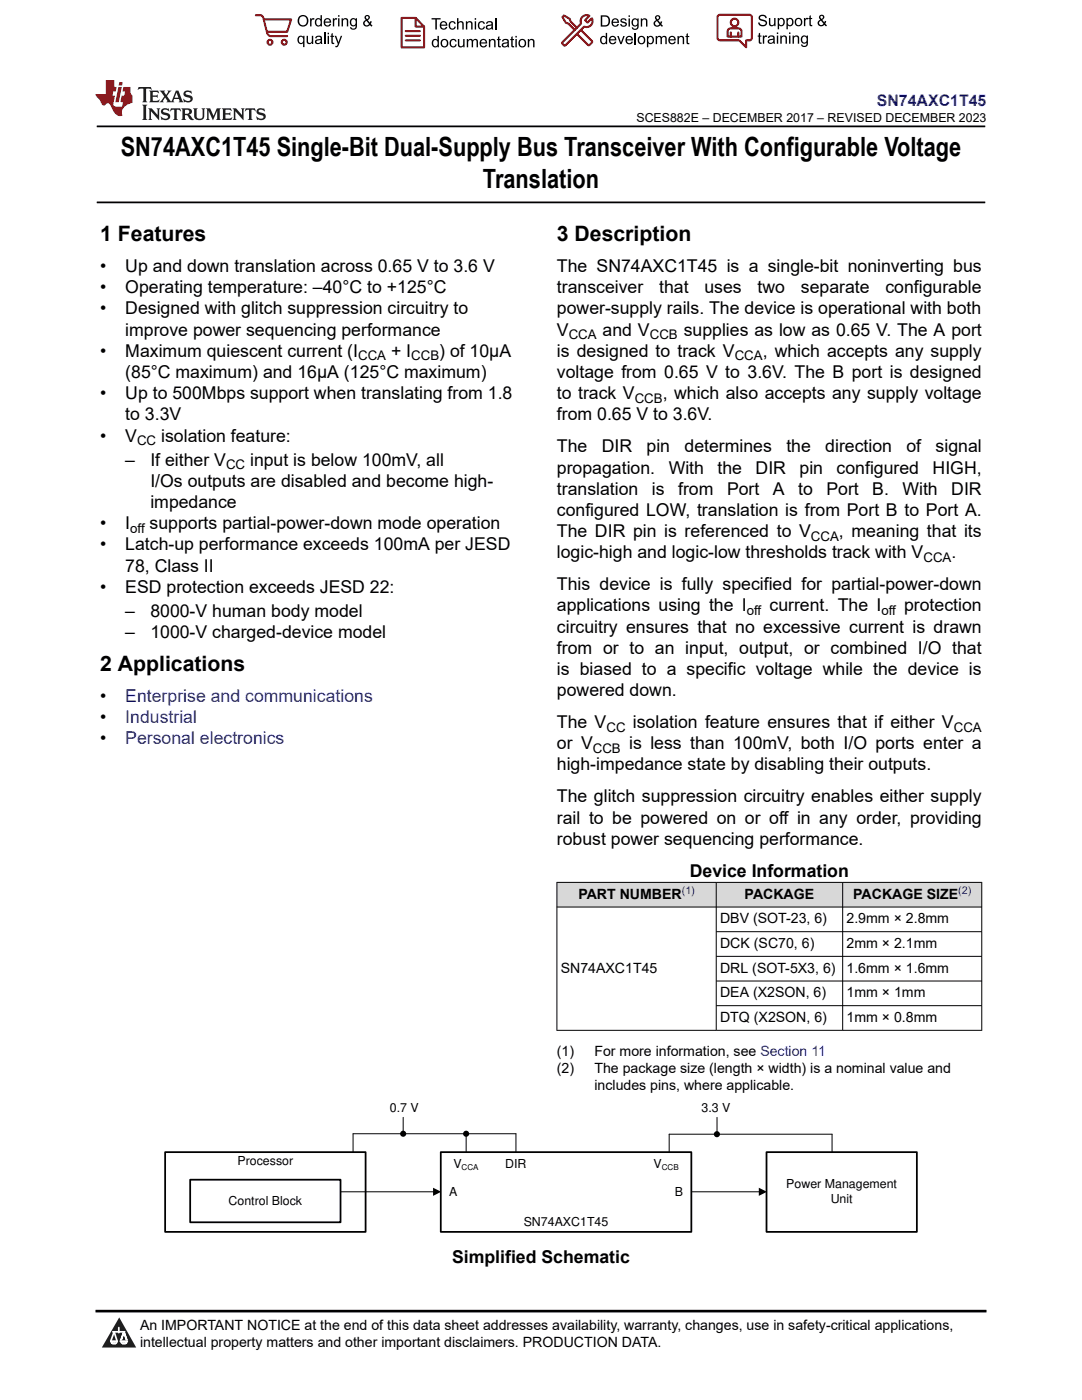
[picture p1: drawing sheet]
<svg xmlns="http://www.w3.org/2000/svg" width="216mm" height="279mm" viewBox="0 0 216 279" stroke-linecap="round" stroke-linejoin="round" font-family="sans-serif">
<path d="M19.3 25.2h177.3M19.3 40.4h177.3" fill="none" stroke="#000" stroke-width=".35"/>
<g fill="#d8d8d8">
<path d="M111.1 176.1h84.8v4.9h-84.8z" fill-rule="evenodd"/>
<path d="M111.2 176.2h31.7v4.8h-31.7z" fill-rule="evenodd"/>
<path d="M143 176.2h25.1v4.8h-25.1z" fill-rule="evenodd"/>
<path d="M168.2 176.2h27.6v4.8h-27.6z" fill-rule="evenodd"/>
</g>
<path d="M111.1 176.1h84.9M111.1 176v29.7M142.9 176v29.7M168.1 176v29.7M195.9 176v29.7M111.1 181h84.9M142.9 185.9h53.1M142.9 190.9h53.1M142.9 195.8h53.1M111.1 205.6h84.9M142.9 200.7h53.1" fill="none" stroke="#000" stroke-width=".2"/>
<path d="M33 229.9h40v15.9h-40z" fill-rule="evenodd" fill="#fff"/>
<path d="M33 229.9h40v15.9h-40z" fill="none" stroke="#000" stroke-width=".35"/>
<path d="M37.9 235.4h30v8.5h-30z" fill-rule="evenodd" fill="#fff"/>
<path d="M37.9 235.4h30v8.5h-30z" fill="none" stroke="#000" stroke-width=".35"/>
<path d="M88 229.9h49.9v15.9h-49.9z" fill-rule="evenodd" fill="#fff"/>
<path d="M88 229.9h49.9v15.9h-49.9z" fill="none" stroke="#000" stroke-width=".35"/>
<path d="M152.9 229.9h30v15.9h-30z" fill-rule="evenodd" fill="#fff"/>
<path d="M152.9 229.9h30v15.9h-30z" fill="none" stroke="#000" stroke-width=".35"/>
<path d="M68 237.8h18.6M70.4 229.9v-3.6h32.6v3.6M80.5 223v3.3M93 226.3v3.6M133.5 230v-3.6h32.5v3.6M138 237.8h13.6M143.1 223v3.4" fill="none" stroke="#000" stroke-width=".2"/>
<g fill="#000">
<path d="M86.4 237l1.6 .8-1.6 .9zM151.4 237l1.6 .8-1.6 .9z"/>
<circle cx="80.4" cy="226.3" r=".61"/>
<circle cx="93" cy="226.3" r=".61"/>
<circle cx="143" cy="226.4" r=".61"/>
</g>
<path d="M0 0h215.9v23.8h-215.9z" fill-rule="evenodd" fill="#fff"/>
<path d="M27.7 17.4l-.2 .6 .5-.3h.6v.1v2.2l-.2 .4h1l-.2-.4v-2.2v-.1h.5l.5 .3-.1-.6zM29.8 18.1l.2 .4v1.5l-.2 .4h1.9l.1-.6a1.08 1.08 0 0 1-1.3 .2v-.7h.6l.4 .2v-.6l-.4 .2h-.6v-.6l.2-.1a1 1 0 0 1 1 .2l-.1-.5zM31.8 18.1l1 1.1-1 1.2h.9l-.2-.2 .4-.7 .5 .7-.2 .2h1.6l-.2-.2 .1-.4h1l.1 .4-.1 .2h.9l-.2-.3-.8-2h-.5l-1 2.2-.8-1.1 .9-1.1h-.8l.2 .2-.5 .7-.3-.7 .1-.2zM35.2 18.5l.4 1h-.8zM36.8 18.2a.65 .65 0 0 0-.2 .7 .65 .65 0 0 0 .6 .5l.7 .2 .1 .2a.79 .79 0 0 1-.7 .4 .79 .79 0 0 1-.7-.5l.1 .7 .2-.1a.93 .93 0 0 0 1.1 .1 .93 .93 0 0 0 .4-1 1.46 1.46 0 0 0-1.2-.6l-.1-.3a1.09 1.09 0 0 1 1.2 .2l-.2-.6-.1 .1-.6-.2zM28.4 20.9l.2 .4v2.3l-.2 .3h1l-.2-.3v-2.3l.2-.4zM29.6 21.6l.2 .4v1.6l-.2 .3h.8l-.3-.3v-1.4l1.7 1.8v-2l.2-.4h-.8l.2 .2 .1 1.1-1.2-1.3zM32.3 21.8a.65 .65 0 0 0-.2 .7 .65 .65 0 0 0 .7 .4l.6 .2 .1 .2a.79 .79 0 0 1-.7 .4 .79 .79 0 0 1-.7-.5l.1 .7 .2-.1a.93 .93 0 0 0 1.1 .1 .93 .93 0 0 0 .4-.9 1.46 1.46 0 0 0-1.2-.6l-.1-.4a1.09 1.09 0 0 1 1.2 .2l-.2-.6-.1 .1-.6-.1zM34.1 21.6l-.1 .7a.63 .63 0 0 1 .7-.4l.1 1.7-.3 .3h1l-.2-.3v-1.7a.66 .66 0 0 1 .8 .4l-.1-.7zM36.2 21.6l.2 .4v1.6l-.2 .3h.9l-.2-.2v-.7h.5l.1 .2a.79 .79 0 0 0 1.2 .6l-1-.9a.61 .61 0 0 0 .6-.6 .61 .61 0 0 0-.5-.6zM36.9 21.9h.2a.47 .47 0 0 1 .5 .1 .47 .47 0 0 1 .1 .5l-.2 .2h-.6zM38.5 21.6l.2 .2a2.27 2.27 0 0 0 .4 2 1.04 1.04 0 0 0 1.7-.7v-1.3l.2-.2h-.8l.2 .4v1.1a.6 .6 0 0 1-.6 .6 .6 .6 0 0 1-.6-.6v-1.1l.3-.4zM41.1 21.6l.2 .4v1.6l-.2 .3h.7l-.2-.3v-1.5l.9 1.9 .8-1.9v1.5l-.2 .3h1l-.3-.3v-1.6l.3-.4h-.8l-.7 1.5-.7-1.5zM44.3 21.6l.2 .4v1.6l-.2 .3h1.9l.1-.5a1.09 1.09 0 0 1-1.3 .1v-.6h.6l.4 .1v-.6l-.4 .2h-.6v-.6l.2-.1a1.01 1.01 0 0 1 1 .3l-.1-.6zM46.4 21.6l.3 .4v1.6l-.3 .3h.8l-.2-.3v-1.4l1.6 1.8v-2l.2-.4h-.7l.2 .2v1.1l-1.2-1.3zM49 21.6l-.1 .7a.63 .63 0 0 1 .8-.4v1.7l-.3 .3h1l-.2-.3v-1.7a.66 .66 0 0 1 .8 .4l-.1-.7zM51.4 21.8a.65 .65 0 0 0-.2 .7 .65 .65 0 0 0 .6 .4l.6 .2 .2 .2a.79 .79 0 0 1-.8 .4 .79 .79 0 0 1-.6-.5l.1 .7 .2-.1a.93 .93 0 0 0 1 .1 .93 .93 0 0 0 .5-.9 1.46 1.46 0 0 0-1.3-.6l-.1-.4a1.09 1.09 0 0 1 1.3 .2l-.2-.6-.2 .1-.5-.1z" fill="#231f20"/>
<path d="M21.1 16v2.8h-2.1l.1 .3 .9 1a.95 .95 0 0 0 .9 .9 .59 .59 0 0 1 .6-.4 .59 .59 0 0 1 .5 .4l.4 .8a1.59 1.59 0 0 0 2.1 1.3 1.61 1.61 0 0 1 1-2.2l1-.4-.1-1.5a1.59 1.59 0 0 1-.4-1.6h-1.4l-.2 .9h.5l-.1 .8h-.5l-.2 1v.2l.4 .1-.2 .9h-.6a.73 .73 0 0 1-1.1-.7l.3-1.5h-.5l.2-.8h.5l.2-.9h-.5v-1.4zM23.6 17.4l-.6 3h.7l.6-3zM23.8 16.4l-.1 .7h.7l.1-.7z" fill="#ed1c24"/>
<g fill="#000">
<path d="M59.4 4.2a1.12 1.12 0 0 1 2.2 0 1.12 1.12 0 0 1-2.2 0zM59.9 3.5a.89 .89 0 0 0-.1 1.1 .89 .89 0 0 0 1.1 .4 .88 .88 0 0 0 .3-1.3 .88 .88 0 0 0-1.3-.2z" fill-rule="evenodd"/>
<path d="M59.5 7.3l.5-.2 .5 .3v-.3h.3v2.3h-.3v-.8a.74 .74 0 0 1-1 0 .74 .74 0 0 1-.1-1zM59.8 7.5a.57 .57 0 0 0-.2 .7 .57 .57 0 0 0 .8 .2 .57 .57 0 0 0 .1-.7 .57 .57 0 0 0-.7-.2z" fill-rule="evenodd"/>
<path d="M61.9 3.6h.2v.3l.2-.2 .3-.1 .2 .1-.1 .3a.36 .36 0 0 0-.5 0 .36 .36 0 0 0 0 .4v.9h-.3z" fill-rule="evenodd"/>
<path d="M61.2 7.1h.3v.9a.41 .41 0 0 0 .4 .6 .41 .41 0 0 0 .3-.6v-.9h.3v1.7h-.2v-.3a.58 .58 0 0 1-.7 .3 .58 .58 0 0 1-.4-.6z" fill-rule="evenodd"/>
<path d="M63 3.8l.5-.2 .5 .2v-.8h.2v2.3h-.2v-.2a.75 .75 0 0 1-1-.1 .75 .75 0 0 1-.1-1zM63.2 4a.57 .57 0 0 0-.1 .7 .57 .57 0 0 0 .8 .2 .57 .57 0 0 0 .1-.7 .57 .57 0 0 0-.8-.2z" fill-rule="evenodd"/>
<path d="M63 7.3a.74 .74 0 0 1 1-.1 .74 .74 0 0 1 .3 .9v.7h-.3v-.2a.57 .57 0 0 1-.8 .2 .57 .57 0 0 1-.2-.8l1-.3a.41 .41 0 0 0-.4-.4 .41 .41 0 0 0-.4 .4l-.3-.1zM63.2 8.2a.35 .35 0 0 0 .2 .5 .35 .35 0 0 0 .5-.3l.1-.4z" fill-rule="evenodd"/>
<path d="M65.4 6.5h.3v.3h-.3zM65.4 7.1h.3v1.7h-.3z" fill-rule="evenodd"/>
<path d="M64.8 3.8a.76 .76 0 0 1 .9-.1 .76 .76 0 0 1 .4 .8h-1.2a.47 .47 0 0 0 .3 .6 .47 .47 0 0 0 .6-.4l.3 .1a.82 .82 0 0 1-1.3 .3 .82 .82 0 0 1 0-1.3zM65 4l-.1 .3h.9l-.3-.4z" fill-rule="evenodd"/>
<path d="M66.4 3.6h.3v.3l.1-.2 .4-.1 .1 .1-.1 .3a.36 .36 0 0 0-.4 0 .36 .36 0 0 0-.1 .4v.9h-.3z" fill-rule="evenodd"/>
<path d="M66.1 6.7l.3-.1v.5h.3v.3h-.3v.9l.1 .2h.2v.3a.41 .41 0 0 1-.4-.1 .41 .41 0 0 1-.2-.4v-.9h-.2v-.3h.2z" fill-rule="evenodd"/>
<path d="M66.8 7.1h.3l.4 1.4 .5-1.4h.3l-.6 1.7a.57 .57 0 0 1-.8 .6v-.3a.37 .37 0 0 0 .5-.3z" fill-rule="evenodd"/>
<path d="M67.5 3h.2v.3h-.2zM67.5 3.6h.2v1.7h-.2z" fill-rule="evenodd"/>
<path d="M68.2 3.6h.2v.3a.58 .58 0 0 1 .7-.3 .58 .58 0 0 1 .4 .7v1h-.3v-1a.4 .4 0 0 0-.4-.5 .4 .4 0 0 0-.4 .6v.9h-.2z" fill-rule="evenodd"/>
<path d="M70 3.8l.5-.2 .5 .2v-.2h.2v1.5a.71 .71 0 0 1-.5 .8 .71 .71 0 0 1-.8-.5h.2a.46 .46 0 0 0 .6 .3 .46 .46 0 0 0 .3-.6 .78 .78 0 0 1-1.1-.2 .78 .78 0 0 1 .1-1.1zM70.2 4a.53 .53 0 0 0-.1 .8 .53 .53 0 0 0 .8 0 .54 .54 0 0 0 0-.7 .54 .54 0 0 0-.7-.1z" fill-rule="evenodd"/>
<path d="M72.9 3.1a.53 .53 0 0 1 .8 .1 .53 .53 0 0 1-.3 .8l.4 .5 .1-.3 .3 .1-.2 .5 .3 .3-.2 .2-.3-.3a.71 .71 0 0 1-1.2 .1 .71 .71 0 0 1 .4-1.1l-.3-.5zM73 3.5a.3 .3 0 0 0 .6 0 .3 .3 0 0 0-.6 0zM72.9 4.3a.45 .45 0 0 0 0 .7 .45 .45 0 0 0 .7-.2l-.5-.6z" fill-rule="evenodd"/>
<path d="M86.1 3.6h1.8v.3h-.7v2h-.3v-2h-.8z" fill-rule="evenodd"/>
<path d="M86.3 8l.5-.2 .5 .2v-.8h.3v2.2h-.3v-.2a.76 .76 0 0 1-1 0 .76 .76 0 0 1-.1-1zM86.6 8.1a.58 .58 0 0 0-.2 .8 .58 .58 0 0 0 .8 .2 .58 .58 0 0 0 .1-.8 .58 .58 0 0 0-.7-.2z" fill-rule="evenodd"/>
<path d="M88.2 7.9a.81 .81 0 0 1 1.1 .2 .81 .81 0 0 1-.2 1.1 .81 .81 0 0 1-1.1-.1l-.1-.8zM88.3 8.1a.57 .57 0 0 0 0 .9 .57 .57 0 0 0 .8 0 .57 .57 0 0 0 0-.8 .57 .57 0 0 0-.8-.1z" fill-rule="evenodd"/>
<path d="M88 4.4a.77 .77 0 0 1 .9-.1 .77 .77 0 0 1 .4 .8h-1.3a.48 .48 0 0 0 .4 .6 .48 .48 0 0 0 .6-.3h.3a.83 .83 0 0 1-1.3 .4 .83 .83 0 0 1 0-1.4zM88.2 4.6l-.2 .3h1l-.3-.4z" fill-rule="evenodd"/>
<path d="M89.7 4.4a.7 .7 0 0 1 1.2 .3l-.2 .1a.45 .45 0 0 0-.6-.3 .45 .45 0 0 0-.3 .6 .45 .45 0 0 0 .3 .6 .45 .45 0 0 0 .6-.4h.3a.76 .76 0 0 1-1.1 .6 .76 .76 0 0 1-.3-1.1z" fill-rule="evenodd"/>
<path d="M89.9 8a.7 .7 0 0 1 1.2 .3h-.3a.45 .45 0 0 0-.5-.3 .45 .45 0 0 0-.3 .6 .45 .45 0 0 0 .3 .6 .45 .45 0 0 0 .6-.4l.2 .1a.76 .76 0 0 1-1 .5 .76 .76 0 0 1-.4-1.1z" fill-rule="evenodd"/>
<path d="M91.2 3.6h.3v.8a.59 .59 0 0 1 .7-.2 .59 .59 0 0 1 .3 .7v1h-.2v-1a.4 .4 0 0 0-.5-.4 .4 .4 0 0 0-.3 .5v.9h-.3z" fill-rule="evenodd"/>
<path d="M91.4 7.8h.2v.9a.41 .41 0 0 0 .5 .5 .41 .41 0 0 0 .3-.5v-.9h.3v1.6h-.3v-.2a.58 .58 0 0 1-.7 .3 .58 .58 0 0 1-.3-.7z" fill-rule="evenodd"/>
<path d="M93 4.2h.2v.3a.59 .59 0 0 1 .7-.3 .59 .59 0 0 1 .4 .7v1h-.3v-1a.41 .41 0 0 0-.4-.5 .41 .41 0 0 0-.4 .6v.9h-.2z" fill-rule="evenodd"/>
<path d="M93.1 7.8h.3v.2a.56 .56 0 0 1 1 0 .54 .54 0 0 1 .6-.2 .54 .54 0 0 1 .4 .5v1.1h-.3v-1a.34 .34 0 0 0-.3-.4 .34 .34 0 0 0-.4 .3v1.1h-.3v-1a.38 .38 0 0 0-.5-.4 .38 .38 0 0 0-.2 .6v.8h-.3z" fill-rule="evenodd"/>
<path d="M94.7 3.6h.3v.3h-.3zM94.7 4.2h.3v1.7h-.3z" fill-rule="evenodd"/>
<path d="M95.5 4.4a.7 .7 0 0 1 1.3 .3l-.3 .1a.45 .45 0 0 0-.6-.3 .45 .45 0 0 0-.3 .6 .45 .45 0 0 0 .3 .6 .45 .45 0 0 0 .6-.4h.3a.76 .76 0 0 1-1.1 .6 .76 .76 0 0 1-.3-1.1z" fill-rule="evenodd"/>
<path d="M95.9 8a.77 .77 0 0 1 .9-.2 .77 .77 0 0 1 .4 .9h-1.2a.48 .48 0 0 0 .3 .5 .48 .48 0 0 0 .6-.3h.3a.83 .83 0 0 1-1.3 .4 .83 .83 0 0 1 0-1.3zM96.1 8.1l-.1 .4h.9l-.2-.5z" fill-rule="evenodd"/>
<path d="M97.5 7.8h.3v.2a.59 .59 0 0 1 .7-.2 .59 .59 0 0 1 .4 .6v1h-.3v-1a.41 .41 0 0 0-.5-.4 .41 .41 0 0 0-.3 .5v.9h-.3z" fill-rule="evenodd"/>
<path d="M97.1 4.4a.74 .74 0 0 1 1-.1 .74 .74 0 0 1 .3 .9v.7h-.3v-.2a.59 .59 0 0 1-.8 .2 .59 .59 0 0 1-.3-.8l1.1-.3a.42 .42 0 0 0-.4-.4 .42 .42 0 0 0-.5 .4l-.2-.1zM97.3 5.3a.36 .36 0 0 0 .2 .5 .36 .36 0 0 0 .5-.2l.1-.5z" fill-rule="evenodd"/>
<path d="M99.4 7.4l.2-.2v.6h.3v.2h-.3v1l.1 .2h.2l.1 .2a.41 .41 0 0 1-.5 0 .41 .41 0 0 1-.1-.4v-1h-.2v-.2h.2z" fill-rule="evenodd"/>
<path d="M100.3 8a.74 .74 0 0 1 .9-.2 .74 .74 0 0 1 .3 .9l.1 .7h-.3v-.2a.59 .59 0 0 1-.8 .3 .59 .59 0 0 1-.3-.8l1-.3a.42 .42 0 0 0-.3-.4 .42 .42 0 0 0-.5 .3h-.3zM100.5 8.8a.36 .36 0 0 0 .1 .5 .36 .36 0 0 0 .5-.2l.2-.5z" fill-rule="evenodd"/>
<path d="M102 7.4l.3-.2v.6h.3v.2h-.3v1l.1 .2h.2v.2a.41 .41 0 0 1-.5 0 .41 .41 0 0 1-.1-.4v-1h-.2v-.2h.2z" fill-rule="evenodd"/>
<path d="M102.8 7.2h.3v.3h-.3zM102.8 7.8h.3v1.6h-.3z" fill-rule="evenodd"/>
<path d="M103.7 7.9a.81 .81 0 0 1 1.1 .2 .81 .81 0 0 1-.1 1.1 .81 .81 0 0 1-1.2-.1v-.8zM103.9 8.1a.57 .57 0 0 0-.1 .9 .57 .57 0 0 0 .8 0 .57 .57 0 0 0 0-.8 .57 .57 0 0 0-.7-.1z" fill-rule="evenodd"/>
<path d="M105.3 7.8h.3v.2a.59 .59 0 0 1 .7-.2 .59 .59 0 0 1 .4 .6v1h-.3v-1a.41 .41 0 0 0-.5-.4 .41 .41 0 0 0-.3 .5v.9h-.3z" fill-rule="evenodd"/>
<path d="M119.9 3.1h.7a1.12 1.12 0 0 1 1.1 1.1 1.12 1.12 0 0 1-1 1.1h-.8zM120.2 3.3v1.7h.4a.86 .86 0 0 0 .8-.8 .86 .86 0 0 0-.8-.9z" fill-rule="evenodd"/>
<path d="M119.9 7.4l.5-.3 .5 .3v-.8h.2v2.2h-.2v-.2a.75 .75 0 0 1-1 0 .75 .75 0 0 1-.1-1zM120.1 7.5a.57 .57 0 0 0-.1 .8 .57 .57 0 0 0 .8 .2 .57 .57 0 0 0 .1-.8 .57 .57 0 0 0-.8-.2z" fill-rule="evenodd"/>
<path d="M121.7 7.4a.76 .76 0 0 1 .9-.2 .76 .76 0 0 1 .4 .9h-1.2a.47 .47 0 0 0 .3 .5 .47 .47 0 0 0 .6-.3h.3a.82 .82 0 0 1-1.3 .4 .82 .82 0 0 1 0-1.3zM121.9 7.5l-.1 .3h.9l-.3-.4z" fill-rule="evenodd"/>
<path d="M122.2 3.9a.76 .76 0 0 1 .9-.2 .76 .76 0 0 1 .4 .9h-1.2a.47 .47 0 0 0 .4 .5 .47 .47 0 0 0 .5-.3h.3a.82 .82 0 0 1-1.3 .4 .82 .82 0 0 1 0-1.3zM122.5 4l-.2 .3h.9l-.2-.4z" fill-rule="evenodd"/>
<path d="M123.9 3.8a.71 .71 0 0 1 1.1 .3h-.2a.32 .32 0 0 0-.4-.3 .32 .32 0 0 0-.3 .4h.1a.75 .75 0 0 1 .9 .8 .72 .72 0 0 1-.7 .3 .72 .72 0 0 1-.7-.5h.3a.36 .36 0 0 0 .4 .4 .36 .36 0 0 0 .3-.5 .8 .8 0 0 1-.9-.7z" fill-rule="evenodd"/>
<path d="M123.2 7.2h.3l.4 1.3 .5-1.3h.3l-.7 1.6h-.2z" fill-rule="evenodd"/>
<path d="M125.4 3.1h.3v.3h-.3zM125.4 3.7h.3v1.6h-.3z" fill-rule="evenodd"/>
<path d="M125 7.4a.76 .76 0 0 1 .9-.2 .76 .76 0 0 1 .4 .9h-1.2a.47 .47 0 0 0 .3 .5 .47 .47 0 0 0 .6-.3h.3a.82 .82 0 0 1-1.3 .4 .82 .82 0 0 1 0-1.3zM125.2 7.5l-.1 .3h.9l-.2-.4z" fill-rule="evenodd"/>
<path d="M126.2 3.9l.5-.3 .5 .3v-.2h.2v1.4a.71 .71 0 0 1-.5 .8 .71 .71 0 0 1-.8-.5l.2 .1a.46 .46 0 0 0 .6 .2 .46 .46 0 0 0 .3-.6 .78 .78 0 0 1-1.1-.1 .78 .78 0 0 1 .1-1.1zM126.4 4a.53 .53 0 0 0-.1 .8 .53 .53 0 0 0 .8 0 .54 .54 0 0 0 0-.7 .54 .54 0 0 0-.7-.1z" fill-rule="evenodd"/>
<path d="M127.5 7.3a.8 .8 0 0 1 1.1 .2 .8 .8 0 0 1-.1 1.1 .8 .8 0 0 1-1.2-.1v-.8zM127.7 7.5a.56 .56 0 0 0-.1 .9 .56 .56 0 0 0 .8-.1 .56 .56 0 0 0 0-.7 .56 .56 0 0 0-.7-.1z" fill-rule="evenodd"/>
<path d="M127.9 3.7h.2v.2a.58 .58 0 0 1 .7-.2 .58 .58 0 0 1 .4 .6v1h-.3v-1a.4 .4 0 0 0-.4-.4 .4 .4 0 0 0-.4 .5v.9h-.2z" fill-rule="evenodd"/>
<path d="M129.1 7.2h.2v.2a.72 .72 0 0 1 1-.1 .72 .72 0 0 1 .2 1 .64 .64 0 0 1-.5 .5 .64 .64 0 0 1-.6-.2v.8h-.3zM129.5 7.5a.56 .56 0 0 0-.2 .8 .56 .56 0 0 0 .8 .2 .56 .56 0 0 0 .1-.8 .56 .56 0 0 0-.7-.2z" fill-rule="evenodd"/>
<path d="M130.8 7.2h.3v.2a.55 .55 0 0 1 .9 0 .53 .53 0 0 1 .6-.3 .53 .53 0 0 1 .4 .6v1.1h-.2v-1a.34 .34 0 0 0-.3-.4 .34 .34 0 0 0-.4 .3v1.1h-.3v-1a.37 .37 0 0 0-.5-.4 .37 .37 0 0 0-.2 .6v.8h-.3z" fill-rule="evenodd"/>
<path d="M130.8 3.2a.53 .53 0 0 1 .9 .1 .53 .53 0 0 1-.4 .8l.4 .5 .2-.4 .2 .1-.2 .5 .4 .3-.2 .3-.3-.4a.71 .71 0 0 1-1.2 .1 .71 .71 0 0 1 .3-1.1l-.2-.5zM130.9 3.6a.3 .3 0 0 0 .6 0 .3 .3 0 0 0-.6 0zM130.9 4.3a.45 .45 0 0 0 0 .7 .45 .45 0 0 0 .7-.2l-.5-.6z" fill-rule="evenodd"/>
<path d="M133.6 7.4a.76 .76 0 0 1 .9-.2 .76 .76 0 0 1 .3 .9h-1.2a.47 .47 0 0 0 .4 .5 .47 .47 0 0 0 .6-.3h.2a.82 .82 0 0 1-1.2 .4 .82 .82 0 0 1 0-1.3zM133.8 7.5l-.2 .3h1l-.3-.4z" fill-rule="evenodd"/>
<path d="M135.2 7.2h.2v.2a.58 .58 0 0 1 .7-.2 .58 .58 0 0 1 .4 .6v1h-.3v-1a.4 .4 0 0 0-.4-.4 .4 .4 0 0 0-.3 .5v.9h-.3z" fill-rule="evenodd"/>
<path d="M137 6.8l.3-.2v.6h.2v.2h-.2v1v.2h.2l.1 .2a.41 .41 0 0 1-.5 0 .41 .41 0 0 1-.1-.5v-.9h-.2v-.2h.2z" fill-rule="evenodd"/>
<path d="M151.6 3.1a.88 .88 0 0 1 1.4 .5h-.3a.49 .49 0 0 0-.5-.5 .49 .49 0 0 0-.5 .6l.1 .1a1.06 1.06 0 0 1 1.2 1 .95 .95 0 0 1-.9 .4 .95 .95 0 0 1-.8-.7h.3a.58 .58 0 0 0 .6 .5 .58 .58 0 0 0 .5-.6l-.2-.1a.95 .95 0 0 1-1.1-.9z" fill-rule="evenodd"/>
<path d="M151.4 6.7l.3-.2v.6h.2v.2h-.2v1v.2h.2l.1 .2a.41 .41 0 0 1-.5 0 .41 .41 0 0 1-.1-.5v-.9h-.2v-.2h.2z" fill-rule="evenodd"/>
<path d="M152.2 7.1h.3v.2l.1-.2h.4h.1l-.1 .3a.36 .36 0 0 0-.4 0 .36 .36 0 0 0-.1 .5v.8h-.3z" fill-rule="evenodd"/>
<path d="M153.3 7.3a.74 .74 0 0 1 1-.2 .74 .74 0 0 1 .3 .9l.1 .7h-.3l-.1-.2a.57 .57 0 0 1-.8 .3 .57 .57 0 0 1-.1-.9l.9-.2a.41 .41 0 0 0-.4-.4 .41 .41 0 0 0-.4 .3h-.3zM153.5 8.1a.35 .35 0 0 0 .2 .5 .35 .35 0 0 0 .5-.2l.1-.5z" fill-rule="evenodd"/>
<path d="M153.4 3.6h.3v.9a.41 .41 0 0 0 .4 .5 .41 .41 0 0 0 .4-.5v-.9h.2v1.6h-.2v-.2a.58 .58 0 0 1-.7 .2 .58 .58 0 0 1-.4-.6z" fill-rule="evenodd"/>
<path d="M155 6.5h.3v.3h-.3zM155 7.1h.3v1.6h-.3z" fill-rule="evenodd"/>
<path d="M155.2 3.6h.2v.2a.72 .72 0 0 1 1-.1 .72 .72 0 0 1 .2 1 .64 .64 0 0 1-.5 .5 .64 .64 0 0 1-.6-.2v.8h-.3zM155.6 3.9a.56 .56 0 0 0-.2 .8 .56 .56 0 0 0 .8 .2 .56 .56 0 0 0 .1-.8 .56 .56 0 0 0-.7-.2z" fill-rule="evenodd"/>
<path d="M155.7 7.1h.3v.2a.58 .58 0 0 1 .7-.2 .58 .58 0 0 1 .3 .6v1h-.3v-1a.4 .4 0 0 0-.4-.4 .4 .4 0 0 0-.3 .5v.9h-.3z" fill-rule="evenodd"/>
<path d="M156.9 3.6h.3v.2a.72 .72 0 0 1 .9-.1 .72 .72 0 0 1 .2 1 .64 .64 0 0 1-.4 .5 .64 .64 0 0 1-.7-.2v.8h-.3zM157.3 3.9a.56 .56 0 0 0-.1 .8 .56 .56 0 0 0 .7 .2 .56 .56 0 0 0 .2-.8 .56 .56 0 0 0-.8-.2z" fill-rule="evenodd"/>
<path d="M157.4 6.5h.3v.3h-.3zM157.4 7.1h.3v1.6h-.3z" fill-rule="evenodd"/>
<path d="M158.1 7.1h.3v.2a.58 .58 0 0 1 .7-.2 .58 .58 0 0 1 .4 .6v1h-.3v-1a.4 .4 0 0 0-.5-.4 .4 .4 0 0 0-.3 .5v.9h-.3z" fill-rule="evenodd"/>
<path d="M158.8 3.7a.8 .8 0 0 1 1.1 .2 .8 .8 0 0 1-.1 1.1 .8 .8 0 0 1-1.1-.1l-.1-.8zM159 3.9a.56 .56 0 0 0-.1 .9 .56 .56 0 0 0 .9 0 .56 .56 0 0 0-.1-.8 .56 .56 0 0 0-.7-.1z" fill-rule="evenodd"/>
<path d="M160 7.3l.5-.2 .5 .2v-.2h.2v1.4a.71 .71 0 0 1-.5 .9 .71 .71 0 0 1-.9-.5h.3a.46 .46 0 0 0 .6 .2 .46 .46 0 0 0 .2-.6 .78 .78 0 0 1-1-.1 .78 .78 0 0 1 .1-1.1zM160.2 7.4a.53 .53 0 0 0-.1 .8 .53 .53 0 0 0 .8 0 .54 .54 0 0 0 0-.7 .54 .54 0 0 0-.7-.1z" fill-rule="evenodd"/>
<path d="M160.4 3.6h.3v.2l.1-.2h.4h.1l-.1 .3a.36 .36 0 0 0-.4 0 .36 .36 0 0 0-.1 .5v.8h-.3z" fill-rule="evenodd"/>
<path d="M161.5 3.2l.3-.2v.6h.3v.2h-.3v1v.2h.3v.2a.41 .41 0 0 1-.5 0 .41 .41 0 0 1-.1-.5v-.9h-.2v-.2h.2z" fill-rule="evenodd"/>
<path d="M163.6 3.1a.53 .53 0 0 1 .8 .1 .53 .53 0 0 1-.3 .8l.4 .5 .1-.3h.3l-.2 .5 .3 .3-.2 .3-.3-.3a.71 .71 0 0 1-1.2 .1 .71 .71 0 0 1 .4-1.2l-.3-.5zM163.7 3.5a.3 .3 0 0 0 .5 0 .3 .3 0 0 0-.5 0zM163.6 4.2a.45 .45 0 0 0 0 .8 .45 .45 0 0 0 .7-.3l-.5-.6z" fill-rule="evenodd"/>
</g>
<path d="M64.8 6.5v2.3M98.9 3.6v2.3M126.8 6.6v2.2" fill="none" stroke="#000" stroke-width=".28"/>
<g fill="none" stroke="#de0000" stroke-width=".42">
<path d="M51.1 3l1 .1a1.4 1.4 0 0 1 .6 1.2l.7 2.5a.95 .95 0 0 0 1.1 .4h2.8M52.7 3.9h5.4l-.8 2.4h-4M80.1 3.6h2.8v1.7h1.7v4.2h-4.5zM81 7.1h2.8M81 6.2h2.8M81 8.1h2.8M82.9 3.6l1.7 1.7M115.1 5.5l-1.3-1.2-.1-.5-1.2-.7-.3 .3 .7 1.1 .5 .2 1.3 1.3M115.9 6l2.2 2.2v.3l-.5 .5h-.3l-2.2-2.2zM115.9 6l.7-.7a1.19 1.19 0 0 0 1.3-.3 1.19 1.19 0 0 0 .2-1.4l-.9 .9-.4-.5 .8-.8a1.19 1.19 0 0 0-1.4 .1 1.19 1.19 0 0 0-.2 1.4l-3.8 3.7v.3l.3 .3h.3l2.3-2.2M143.2 3.2l.4-.2h6l.4 .2v4.4l-.2 .4-.9 .1v1.3l-1.4-1.3h-3.9l-.4-.3zM145.4 5.8l.4-.1h1.6a.61 .61 0 0 1 .6 .6v1h-2.8v-1z"/>
<path d="M145.8 6.5v.8M147.3 6.5v.8"/>
<circle cx="53.9" cy="8.4" r=".49"/>
<circle cx="56.7" cy="8.4" r=".49"/>
<circle cx="146.6" cy="4.5" r=".75"/>
</g>
<path d="M0 261.4h215.9v18h-215.9z" fill-rule="evenodd" fill="#fff"/>
<path d="M23.8 262.9l3.4 6h-6.9z" fill="#231f20"/>
<path d="M22.1 267.7h1.3l-.4 .5h-.3a.55 .55 0 0 1-.6-.5z" fill-rule="evenodd" fill="#fff"/>
<path d="M22.1 267.7h1.3l-.4 .5h-.3a.55 .55 0 0 1-.6-.5z" fill="none" stroke="#231f20" stroke-width=".34"/>
<path d="M22.1 267.7h1.3l-.4 .5h-.5zM22.6 265.8h.1M22.6 265.8h2.3zM23.7 265.9h.1M23.7 264.9v1zM24 267.7h.1" fill="none" stroke="#fff" stroke-width=".34"/>
<path d="M24.7 265.8l-.7 1.9z" fill="#fff"/>
<path d="M24.7 265.8l-.7 1.9z" fill="none" stroke="#fff" stroke-width=".34"/>
<path d="M24.7 265.8l.7 1.9z" fill="#fff"/>
<path d="M22.8 265.8l-.7 1.9zM22.8 265.8l.6 1.9zM24.7 265.8l.7 1.9zM25.3 267.7h.1" fill="none" stroke="#fff" stroke-width=".34"/>
<path d="M24.1 267.7h1.3a.65 .65 0 0 1-.6 .5 .65 .65 0 0 1-.7-.5z" fill-rule="evenodd" fill="#fff"/>
<path d="M24.1 267.7h1.3a.65 .65 0 0 1-.6 .5 .65 .65 0 0 1-.7-.5z" fill="none" stroke="#231f20" stroke-width=".34"/>
<path d="M24 267.7h.1M24.1 267.7h1.3l-.4 .5h-.5z" fill="none" stroke="#fff" stroke-width=".34"/>
<path d="M19 261.7h177.8" fill="none" stroke="#000" stroke-width=".53"/>
<g font-size="5.3">
<text x="24.1" y="31.2">SN74AXC1T45 Single-Bit Dual-Supply Bus Transceiver With Configurable Voltage</text>
<text x="96.4" y="37.5">Translation</text>
</g>
<g font-size="4.2">
<text x="20" y="48.1">1 Features</text>
<text x="111.1" y="48.1">3 Description</text>
<text x="20" y="133.9">2 Applications</text>
</g>
<g font-size="3.5">
<text x="20" y="54.3">•</text>
<text x="20" y="58.5">•</text>
<text x="25" y="54.3">Up and down translation across 0.65 V to 3.6 V</text>
<text x="25" y="58.5">Operating temperature: –40°C to +125°C</text>
<text x="111.1" y="58.5">transceiver</text>
<text x="111.1" y="54.3">The SN74AXC1T45 is a single-bit noninverting bus</text>
<text x="131.5" y="58.5">that</text>
<text x="140.6" y="58.5">uses</text>
<text x="151.2" y="58.5">two</text>
<text x="159.8" y="58.5">separate</text>
<text x="176.7" y="58.5">configurable</text>
<text x="20" y="62.8">•</text>
<text x="25" y="62.8">Designed with glitch suppression circuitry to</text>
<text x="111.1" y="62.8">power-supply rails. The device is operational with both</text>
<text x="20" y="71.2">•</text>
<text x="25" y="67">improve power sequencing performance</text>
<text x="25" y="71.2">Maximum quiescent current (I</text>
<text x="78" y="71.2">+ I</text>
<text x="87.6" y="71.2">) of 10µA</text>
<text x="111.1" y="71.2">is designed to track V</text>
<text x="111.1" y="67">V</text>
<text x="120.2" y="67">and V</text>
<text x="136.4" y="67">supplies as low as 0.65 V. The A port</text>
<text x="152.2" y="71.2">, which accepts any supply</text>
<text x="25" y="75.5">(85°C maximum) and 16µA (125°C maximum)</text>
<text x="111.1" y="75.5">voltage from 0.65 V to 3.6V. The B port is designed</text>
<text x="20" y="79.7">•</text>
<text x="25" y="79.7">Up to 500Mbps support when translating from 1.8</text>
<text x="25" y="83.9">to 3.3V</text>
<text x="111.1" y="79.7">to track V</text>
<text x="111.1" y="83.9">from 0.65 V to 3.6V.</text>
<text x="132.2" y="79.7">, which also accepts any supply voltage</text>
<text x="20" y="88.2">•</text>
<text x="25" y="88.2">V</text>
<text x="32.2" y="88.2">isolation feature:</text>
<text x="25" y="92.9">–</text>
<text x="30" y="92.9">If either V</text>
<text x="49.9" y="92.9">input is below 100mV, all</text>
<text x="111.1" y="90.3">The</text>
<text x="111.1" y="94.5">propagation.</text>
<text x="120.1" y="90.3">DIR</text>
<text x="129" y="90.3">pin</text>
<text x="133.4" y="94.5">With</text>
<text x="136.6" y="90.3">determines</text>
<text x="143.2" y="94.5">the</text>
<text x="150.8" y="94.5">DIR</text>
<text x="156.9" y="90.3">the</text>
<text x="159.5" y="94.5">pin</text>
<text x="164.7" y="90.3">direction</text>
<text x="166.9" y="94.5">configured</text>
<text x="180.9" y="90.3">of</text>
<text x="186.1" y="94.5">HIGH,</text>
<text x="186.7" y="90.3">signal</text>
<text x="30" y="97.1">I/Os outputs are disabled and become high-</text>
<text x="30" y="101.4">impedance</text>
<text x="111.1" y="98.7">translation</text>
<text x="130.1" y="98.7">is</text>
<text x="135.3" y="98.7">from</text>
<text x="145.1" y="98.7">Port</text>
<text x="154.2" y="98.7">A</text>
<text x="159.3" y="98.7">to</text>
<text x="164.9" y="98.7">Port</text>
<text x="174.1" y="98.7">B.</text>
<text x="180.1" y="98.7">With</text>
<text x="189.8" y="98.7">DIR</text>
<text x="20" y="105.6">•</text>
<text x="25" y="105.6">I</text>
<text x="29.9" y="105.6">supports partial-power-down mode operation</text>
<text x="111.1" y="103">configured LOW, translation is from Port B to Port A.</text>
<text x="111.1" y="107.2">The DIR pin is referenced to V</text>
<text x="167.4" y="107.2">, meaning that its</text>
<text x="20" y="109.8">•</text>
<text x="25" y="109.8">Latch-up performance exceeds 100mA per JESD</text>
<text x="111.1" y="111.4">logic-high and logic-low thresholds track with V</text>
<text x="189.8" y="111.4">.</text>
<text x="20" y="118.3">•</text>
<text x="25" y="114.1">78, Class II</text>
<text x="25" y="118.3">ESD protection exceeds JESD 22:</text>
<text x="111.1" y="117.8">This device is fully specified for partial-power-down</text>
<text x="25" y="123.1">–</text>
<text x="30" y="123.1">8000-V human body model</text>
<text x="111.1" y="122">applications using the I</text>
<text x="153.6" y="122">current. The I</text>
<text x="180.4" y="122">protection</text>
<text x="25" y="127.3">–</text>
<text x="30" y="127.3">1000-V charged-device model</text>
<text x="111.1" y="126.3">circuitry ensures that no excessive current is drawn</text>
<text x="111.1" y="130.5">from or to an input, output, or combined I/O that</text>
<text x="111.1" y="134.7">is biased to a specific voltage while the device is</text>
<text x="20" y="140">•</text>
<text x="111.1" y="139">powered down.</text>
<text x="20" y="144.2">•</text>
<text x="20" y="148.5">•</text>
<text x="111.1" y="145.3">The V</text>
<text x="111.1" y="149.5">or V</text>
<text x="125.6" y="149.5">is less than 100mV, both I/O ports enter a</text>
<text x="126.3" y="145.3">isolation feature ensures that if either V</text>
<text x="111.1" y="153.8">high-impedance state by disabling their outputs.</text>
<text x="111.1" y="160.1">The glitch suppression circuitry enables either supply</text>
<text x="111.1" y="164.4">rail to be powered on or off in any order, providing</text>
<text x="111.1" y="168.6">robust power sequencing performance.</text>
<text x="137.6" y="174.9">Device Information</text>
<text x="90.2" y="252">Simplified Schematic</text>
</g>
<g font-size="3.5" fill="#00f">
<text x="25" y="140">Enterprise and communications</text>
<text x="25" y="144.2">Industrial</text>
<text x="25" y="148.5">Personal electronics</text>
</g>
<text font-size="3.2" fill="#00f" x="175" y="21.1">SN74AXC1T45</text>
<g font-size="2.8">
<text x="115.4" y="179.4">PART NUMBER</text>
<text x="148.6" y="179.4">PACKAGE</text>
<text x="170.2" y="179.4">PACKAGE SIZE</text>
<text x="143.7" y="184.3">DBV (SOT-23, 6)</text>
<text x="168.9" y="184.3">2.9mm × 2.8mm</text>
<text x="143.7" y="189.2">DCK (SC70, 6)</text>
<text x="168.9" y="189.2">2mm × 2.1mm</text>
<text x="111.9" y="194.1">SN74AXC1T45</text>
<text x="143.7" y="194.1">DRL (SOT-5X3, 6)</text>
<text x="168.9" y="194.1">1.6mm × 1.6mm</text>
<text x="143.7" y="199.1">DEA (X2SON, 6)</text>
<text x="143.7" y="204">DTQ (X2SON, 6)</text>
<text x="168.9" y="199.1">1mm × 1mm</text>
<text x="168.9" y="204">1mm × 0.8mm</text>
<text x="111.1" y="210.8">(1)</text>
<text x="111.1" y="214.2">(2)</text>
<text x="118.6" y="210.8">For more information, see Section 11</text>
<text x="118.6" y="214.2">The package size (length × width) is a nominal value and</text>
<text x="118.6" y="217.6">includes pins, where applicable.</text>
<text x="27.9" y="265.5">An IMPORTANT NOTICE at the end of this data sheet addresses availability, warranty, changes, use in safety-critical applications,</text>
<text x="27.9" y="268.9">intellectual property matters and other important disclaimers. PRODUCTION DATA.</text>
</g>
<g font-size="2.6">
<text x="71.5" y="71.9">CCA</text>
<text x="82.1" y="71.9">CCB</text>
<text x="113.5" y="67.7">CCA</text>
<text x="129.7" y="67.7">CCB</text>
<text x="146.6" y="71.9">CCA</text>
<text x="126.7" y="80.4">CCB</text>
<text x="27.4" y="88.9">CC</text>
<text x="45.1" y="93.6">CC</text>
<text x="26" y="106.3">off</text>
<text x="161.8" y="107.9">CCA</text>
<text x="184.3" y="112.1">CCA</text>
<text x="149" y="122.7">off</text>
<text x="175.9" y="122.7">off</text>
<text x="121" y="146">CC</text>
<text x="190.3" y="146">CCA</text>
<text x="118.3" y="150.2">CCB</text>
</g>
<g font-size="2.5">
<text x="127" y="24.3">SCES882E – DECEMBER 2017 – REVISED DECEMBER 2023</text>
<text x="77.8" y="221.8">0.7 V</text>
<text x="140" y="221.8">3.3 V</text>
<text x="47.4" y="232.5">Processor</text>
<text x="90.5" y="233.2">V</text>
<text x="100.8" y="233.2">DIR</text>
<text x="130.4" y="233.2">V</text>
<text x="89.6" y="238.6">A</text>
<text x="134.6" y="238.6">B</text>
<text x="156.9" y="237.1">Power Management</text>
<text x="45.6" y="240.4">Control Block</text>
<text x="104.5" y="244.8">SN74AXC1T45</text>
<text x="165.8" y="240.1">Unit</text>
</g>
<g font-size="2.1" fill="#00f">
<text x="136" y="178.4">(1)</text>
<text x="191.2" y="178.4">(2)</text>
</g>
<g font-size="1.6">
<text x="92.1" y="233.5">CCA</text>
<text x="132" y="233.5">CCB</text>
</g>
</svg>
